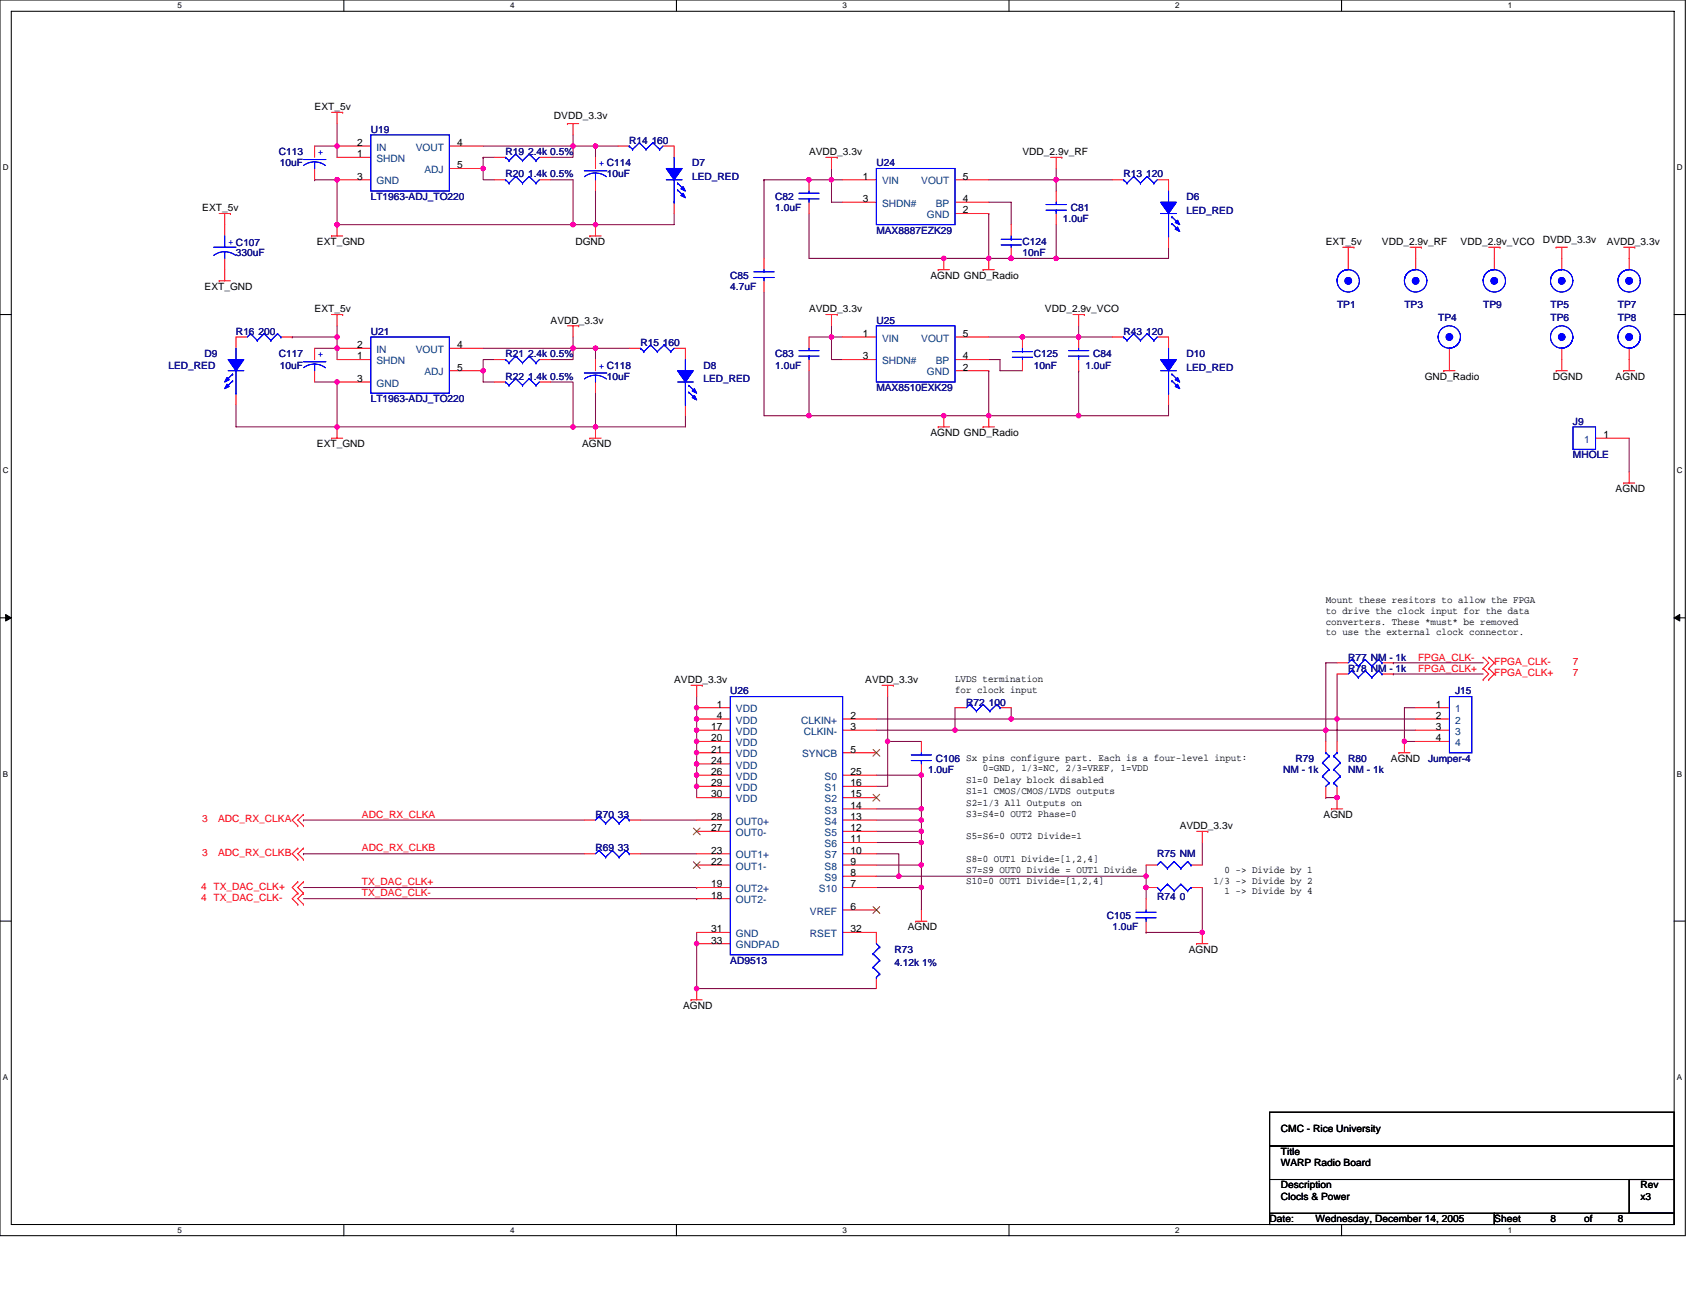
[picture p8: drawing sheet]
<svg xmlns="http://www.w3.org/2000/svg" width="279mm" height="216mm" viewBox="0 0 279 216" stroke-linecap="round" stroke-linejoin="round" font-family="sans-serif">
<path d="M0 0h278.1v204h-278.1zM1.9 1.9h274.4v200.2h-274.4z" fill="none" stroke="#000" stroke-width=".17"/>
<g fill="#fff">
<path d="M29.3 .2h.7v1.5h-.7z"/>
<path d="M29.3 202.3h.7v1.5h-.7z"/>
</g>
<path d="M56.7 0v1.9M56.7 202.1v1.9" fill="none" stroke="#000" stroke-width=".17"/>
<g fill="#fff">
<path d="M84.2 .2h.7v1.5h-.7z"/>
<path d="M84.2 202.3h.7v1.5h-.7z"/>
</g>
<path d="M111.6 0v1.9M111.6 202.1v1.9" fill="none" stroke="#000" stroke-width=".17"/>
<g fill="#fff">
<path d="M139.1 .2h.7v1.5h-.7z"/>
<path d="M139.1 202.3h.7v1.5h-.7z"/>
</g>
<path d="M166.5 0v1.9M166.5 202.1v1.9" fill="none" stroke="#000" stroke-width=".17"/>
<g fill="#fff">
<path d="M194 .2h.7v1.5h-.7z"/>
<path d="M194 202.3h.7v1.5h-.7z"/>
</g>
<path d="M221.4 0v1.9M221.4 202.1v1.9" fill="none" stroke="#000" stroke-width=".17"/>
<g fill="#fff">
<path d="M248.8 .2h.8v1.5h-.8z"/>
<path d="M248.8 202.3h.8v1.5h-.8z"/>
<path d="M.5 26.9h.9v1.4h-.9z"/>
<path d="M276.8 26.9h.9v1.4h-.9z"/>
<path d="M.5 76.9h.9v1.5h-.9z"/>
<path d="M276.8 76.9h.9v1.5h-.9z"/>
</g>
<path d="M0 51.9h1.9M276.3 51.9h1.9" fill="none" stroke="#000" stroke-width=".17"/>
<g fill="#fff">
<path d="M.5 127h.8v1.5h-.8z"/>
<path d="M276.8 127h.8v1.5h-.8z"/>
</g>
<path d="M0 102h1.9M276.3 102h1.9" fill="none" stroke="#000" stroke-width=".17"/>
<path d="M.9 101.4l1 .6-1 .5zM276.3 102l.9-.6v1.1z" fill="#000" stroke="#000" stroke-width=".17"/>
<g fill="#fff">
<path d="M.5 177.1h.8v1.4h-.8z"/>
<path d="M276.8 177.1h.8v1.4h-.8z"/>
</g>
<path d="M0 152h1.9M276.3 152h1.9M209.5 183.6h66.8v5.5h-66.8zM209.5 189.1h66.8v5.6h-66.8zM209.5 194.7v5.6M268.9 194.7h7.4v5.6h-7.4zM209.5 200.3h37.1v1.8h-37.1zM209.5 200.3h.1M246.6 200.3h29.7v1.8h-29.7z" fill="none" stroke="#000" stroke-width=".17"/>
<g fill="none" stroke="#800040" stroke-width=".17">
<path d="M51.9 24.1h3.7M51.9 29.7h.1M51.9 29.7h3.7M55.6 20.4v3.7M55.6 24.1h.1M55.6 29.7h.1M55.6 37.1h.1M55.6 24.1v1.9M55.6 29.7v7.4M55.6 37.1h42.7M79.7 26h.1M79.7 26h1.9"/>
<path d="M79.7 24.1h14.9v1.9h-3.7M79.7 26v3.7h1.9M90.9 29.7h3.7v7.4M94.6 22.3v1.8M94.6 37.1h.1M94.6 24.1h.1M94.6 24.1h7.4M98.3 24.1h.1M98.3 31.5h.1M98.3 24.1v1.9M98.3 31.5v5.6M111.3 35.2v1.9h-13"/>
<path d="M126.1 29.7h11.1M126.1 29.7v13M126.1 29.7h.1M133.5 35.2v7.5h22.3M137.2 29.7v3.7h1.9M137.2 27.8v1.9M137.2 29.7h.1M137.2 29.7h1.9M163.2 29.7h11.1M163.2 33.4h3.7v3.7M163.2 35.2h.1M163.2 35.2v7.5"/>
<path d="M174.3 27.8v1.9M174.3 29.7h9.3M174.3 29.7h.1M174.3 37.1v5.6M174.3 29.7v1.8M48.2 55.6h7.4v1.9M48.2 55.6h.1M51.9 57.5h3.7M55.6 57.5h.1M55.6 53.8v1.8M55.6 57.5v1.9M79.7 57.5h14.9"/>
<path d="M81.6 59.4h-1.9v1.8M94.6 57.5h.1M94.6 55.6v1.9M94.6 57.5v1.9h-3.7M94.6 57.5h3.7M98.3 57.5h.1M98.3 57.5h5.5M98.3 57.5v1.9M126.1 48.2v20.4h7.4M133.5 55.6h3.7M137.2 55.6v3.8h1.9M137.2 55.6h.1"/>
<path d="M137.2 53.8v1.8M137.2 55.6h1.9M155.8 42.7h.1M163.2 55.6h5.5M163.2 59.4h1.8v1.8h3.7M163.2 42.7h.1M166.9 42.7h.1M168.7 55.6h.1M168.7 55.6h9.3M174.3 42.7h.1M178 55.6h5.6M178 53.8v1.8"/>
<path d="M192.8 40.8v1.9h-37M38.9 66.8v3.7h16.7M51.9 63.1h3.7M55.6 63.1h.1M55.6 63.1v7.4M79.7 61.2h.1M79.7 61.2v1.9h1.9M90.9 63.1h3.7v7.4h-39M94.6 70.5h.1M94.6 70.5h3.7M98.3 64.9v5.6M113.1 68.6v1.9h-14.8"/>
<path d="M133.5 61.2v7.4M133.5 68.6h.1M133.5 68.6h29.7M155.8 68.6h.1M163.2 68.6h14.8M163.2 61.2h.1M163.2 61.2v7.4M178 61.2h.1M178 61.2v7.4M192.8 66.8v1.8h-14.8M268.9 72.3v5.6M115 118.7h.1"/>
<path d="M115 115v1.8M115 116.8h.1M115 116.8v14.9M144.6 118.7h76.1M146.5 115v7.4h5.6M157.6 116.8v3.7M166.9 118.7h.1M166.9 116.8v1.9M220.7 118.7h.1M220.7 109.4h-1.9v11.1M220.7 111.3v7.4M220.7 118.7h12.9"/>
<path d="M220.7 118.7v3.7M229.9 109.4h.1M229.9 111.3h.1M229.9 109.4h14.9M229.9 111.3h14.9M233.6 116.8h-1.8v5.6M50.1 135.4h.1M50.1 135.4h46.3M105.7 135.4h9.3M115 129.8h.1M115 126.1h.1M115 120.5h.1"/>
<path d="M115 128h.1M115 122.4h.1M115 124.2h.1M144.6 139.1h7.5v3.7M144.6 137.2h7.5v1.9M144.6 133.5h7.5v1.9M144.6 128h7.5v5.5M144.6 135.4h7.5M144.6 120.5h74.2M146.5 122.4v7.4h-1.9M146.5 122.4h.1M152.1 133.5h.1"/>
<path d="M152.1 139.1h.1M152.1 135.4h.1M152.1 137.2h.1M152.1 135.4v1.8M157.6 120.5h.1M198.4 139.1v3.7M218.8 120.5h.1M218.8 120.5h14.8M218.8 120.5v1.9M218.8 131.7h.1M218.8 131.7h1.9M231.8 122.4h.1"/>
<path d="M231.8 122.4h1.8M50.1 140.9h.1M50.1 140.9h46.3M50.1 146.5h64.9M50.1 148.3h64.9M105.7 140.9h9.3M115 155.8h.1M115 155.8v7.4h29.6M115 153.9v1.9M115 146.5h.1M115 148.3h.1M144.6 142.8h7.5v3.7"/>
<path d="M144.6 140.9h3.7v3.7h-3.7M144.6 146.5h7.5v3.7M148.3 144.6h40.8M152.1 142.8h.1M152.1 146.5h.1M189.1 144.6h.1M189.1 146.5h.1M189.1 142.8v1.8M189.1 153.9h.1M189.1 144.6v3.7M198.4 146.5v7.4h-9.3"/>
</g>
<g fill="#f0f" stroke="#f0f" stroke-width=".17">
<circle cx="178" cy="68.6" r=".37"/>
<circle cx="178" cy="55.6" r=".37"/>
<circle cx="168.7" cy="55.6" r=".37"/>
<circle cx="155.7" cy="42.6" r=".36"/>
<circle cx="98.3" cy="24.1" r=".36"/>
<circle cx="55.6" cy="55.6" r=".36"/>
<circle cx="55.6" cy="70.5" r=".36"/>
<circle cx="55.6" cy="63" r=".36"/>
<circle cx="55.6" cy="57.5" r=".37"/>
<circle cx="98.3" cy="70.5" r=".36"/>
<circle cx="94.6" cy="70.5" r=".37"/>
<circle cx="55.6" cy="24.1" r=".36"/>
<circle cx="55.6" cy="37.1" r=".36"/>
<circle cx="137.2" cy="29.7" r=".37"/>
<circle cx="94.6" cy="57.5" r=".38"/>
<circle cx="98.3" cy="57.5" r=".37"/>
<circle cx="174.3" cy="42.6" r=".36"/>
<circle cx="94.6" cy="37.1" r=".37"/>
<circle cx="98.3" cy="37.1" r=".36"/>
<circle cx="155.7" cy="68.6" r=".36"/>
<circle cx="133.5" cy="68.6" r=".36"/>
<circle cx="137.2" cy="55.6" r=".36"/>
<circle cx="163.2" cy="68.6" r=".36"/>
<circle cx="174.3" cy="29.7" r=".37"/>
<circle cx="133.5" cy="29.7" r=".37"/>
<circle cx="55.6" cy="29.7" r=".37"/>
<circle cx="163.2" cy="42.6" r=".36"/>
<circle cx="166.9" cy="42.6" r=".36"/>
<circle cx="115" cy="163.2" r=".36"/>
<circle cx="115" cy="155.7" r=".36"/>
<circle cx="115" cy="129.8" r=".36"/>
<circle cx="115" cy="126.1" r=".36"/>
<circle cx="115" cy="120.5" r=".36"/>
<circle cx="115" cy="127.9" r=".36"/>
<circle cx="114.9" cy="122.4" r=".37"/>
<circle cx="115" cy="124.2" r=".36"/>
<circle cx="115" cy="118.7" r=".36"/>
<circle cx="115" cy="116.8" r=".36"/>
<circle cx="146.5" cy="122.4" r=".37"/>
<circle cx="152" cy="127.9" r=".36"/>
<circle cx="152" cy="133.5" r=".36"/>
<circle cx="152" cy="142.8" r=".36"/>
<circle cx="152" cy="139.1" r=".36"/>
<circle cx="152" cy="146.5" r=".36"/>
<circle cx="152" cy="135.4" r=".36"/>
<circle cx="152" cy="137.2" r=".36"/>
<circle cx="148.3" cy="144.6" r=".36"/>
<circle cx="189.1" cy="144.6" r=".36"/>
<circle cx="166.9" cy="118.7" r=".36"/>
<circle cx="157.6" cy="120.5" r=".36"/>
<circle cx="218.8" cy="120.5" r=".36"/>
<circle cx="220.6" cy="118.7" r=".36"/>
<circle cx="231.8" cy="122.4" r=".37"/>
<circle cx="189.1" cy="146.5" r=".36"/>
<circle cx="198.4" cy="153.9" r=".36"/>
<circle cx="79.7" cy="27.8" r=".36"/>
<circle cx="79.7" cy="61.2" r=".36"/>
<circle cx="94.6" cy="24.1" r=".37"/>
<circle cx="220.6" cy="131.6" r=".37"/>
</g>
<g fill="none" stroke="#f00" stroke-width=".17">
<path d="M54.7 18.5h1.9M55.6 18.5v1.9M56.6 18.5h.1M36.2 35.2h1.8M37.1 35.2v3.7M38 35.2h.1M51.9 24.1v1.9M51.9 27.8v1.9M54.7 38.9h.1M54.7 38.9h1.9M55.6 37.1v1.8M55.6 26h5.6"/>
<path d="M55.6 24.1h5.6M55.6 29.7h5.6M74.2 24.1h5.5M74.2 27.8h5.5M81.6 26h1.8M81.6 29.7h1.8M89 26h1.9M89 29.7h1.9M93.6 20.4h.1M93.6 20.4h1.9M94.6 20.4v1.9M97.3 38.9h.1"/>
<path d="M97.3 38.9h1.9M98.3 37.1v1.8M98.3 26v1.8M98.3 29.7v1.8M102 24.1h1.8M109.4 24.1h1.9v1.9M111.3 33.4v1.8M133.5 29.7v1.8M133.5 33.4v1.8M136.3 26h1.9M137.2 26v1.8M138.2 26h.1"/>
<path d="M139.1 29.7h5.5M139.1 33.4h5.5M157.6 35.2h5.6M157.6 29.7h5.6M157.6 33.4h5.6M166.9 37.1v1.8M173.4 26h1.8M174.3 26v1.8M174.3 31.5v1.9M174.3 35.2v1.9M175.2 26h.1M183.6 29.7h1.8"/>
<path d="M191 29.7h1.8v1.8M192.8 38.9v1.9M36.2 46.4h.1M36.2 46.4h1.8M37.1 42.7v3.7M40.8 55.6h-1.9v1.9M46.4 55.6h1.8M51.9 57.5v1.9M54.7 51.9h1.9M55.6 51.9v1.9M55.6 59.4h5.6M55.6 57.5h5.6"/>
<path d="M56.6 51.9h.1M74.2 57.5h5.5M81.6 59.4h1.8M89 59.4h1.9M93.6 53.8h1.9M94.6 53.8v1.8M95.5 53.8h.1M98.3 59.4v1.8M103.8 57.5h1.9M111.3 57.5h1.8v1.9M126.1 42.7v1.8M126.1 46.4v1.8"/>
<path d="M133.5 55.6v1.9M133.5 59.4v1.8M136.3 51.9h1.9M137.2 51.9v1.9M138.2 51.9h.1M139.1 55.6h5.5M139.1 59.4h5.5M154.8 44.5h.1M154.8 44.5h1.9M155.8 42.7v1.8M157.6 55.6h5.6M157.6 59.4h5.6"/>
<path d="M162.2 44.5h.1M162.2 44.5h1.9M163.2 42.7v1.8M166.9 40.8v1.9M168.7 55.6v1.9M168.7 59.4v1.8M177.1 51.9h1.8M178 51.9v1.9M178 55.6v1.9M178 59.4v1.8M178.9 51.9h.1M183.6 55.6h1.8"/>
<path d="M191 55.6h1.8v1.9M221.6 40.8h1.8M222.5 40.8v3.7M223.4 40.8h.1M232.7 40.8h1.9M233.6 40.8v3.7M234.6 40.8h.1M239.2 57.5v3.7M245.7 40.8h1.8M246.6 40.8v3.7M247.5 40.8h.1M256.8 40.8h.1"/>
<path d="M256.8 40.8h1.9M257.7 40.8v3.7M257.7 57.5v3.7M267.9 40.8h1.9M268.9 40.8v3.7M268.9 57.5v3.7M269.8 40.8h.1M38.9 64.9v1.9M51.9 61.2v1.9M54.7 72.3h.1M54.7 72.3h1.9M55.6 70.5v1.8"/>
<path d="M55.6 63.1h5.6M74.2 61.2h5.5M81.6 63.1h1.8M89 63.1h1.9M97.3 72.3h.1M97.3 72.3h1.9M98.3 70.5v1.8M98.3 63.1v1.8M113.1 66.8v1.8M154.8 70.5h.1M154.8 70.5h1.9M155.8 68.6v1.9"/>
<path d="M157.6 61.2h5.6M162.2 70.5h.1M162.2 70.5h1.9M163.2 68.6v1.9M192.8 64.9v1.9M238.3 61.2h.1M238.3 61.2h1.8M256.8 61.2h.1M256.8 61.2h1.9M263.3 72.3h5.6M267.9 79.7h.1M267.9 61.2h.1"/>
<path d="M267.9 79.7h1.9M267.9 61.2h1.9M268.9 77.9v1.8M114 113.1h1.9M115 113.1v1.9M115 116.8h5.5M115 118.7h5.5M115.9 113.1h.1M139.1 118.7h5.5M145.6 113.1h1.8M146.5 113.1v1.9M147.4 113.1h.1"/>
<path d="M157.6 116.8h1.9M165 116.8h1.9M220.7 111.3h1.8M220.7 109.4h1.8M228.1 111.3h1.8M228.1 109.4h1.8M233.6 116.8h5.6M233.6 118.7h5.6M244.8 108.5h.1M244.8 110.3h.1M244.8 112.2h.1M244.8 108.5l.9 .9-.9 .9"/>
<path d="M244.8 110.3l.9 1-.9 .9M245.7 108.5h.1M245.7 110.3h.1M245.7 112.2h.1M245.7 108.5l.9 .9-.9 .9M245.7 110.3l.9 1-.9 .9M49.1 136.3h.1M49.1 134.4h.1M49.1 140h.1M49.1 134.4l-.9 1 .9 .9M49.1 140l-.9 .9 .9 1M50.1 136.3h.1"/>
<path d="M50.1 134.4h.1M50.1 140h.1M50.1 134.4l-1 1 1 .9M50.1 140l-1 .9 1 1M96.4 135.4h1.9M103.8 135.4h1.9M115 137.2h5.5M115 124.2h5.5M115 120.5h5.5M115 122.4h5.5M115 135.4h5.5M115 128h5.5"/>
<path d="M115 129.8h5.5M115 131.7h5.5M115 126.1h5.5M139.1 137.2h5.5M139.1 124.2h5.5M139.1 133.5h5.5M139.1 120.5h5.5M139.1 135.4h5.5M139.1 128h5.5M139.1 129.8h5.5M139.1 131.7h5.5M139.1 139.1h5.5"/>
<path d="M152.1 122.4v1.8M152.1 126.1v1.9M197.5 137.2h1.8M198.4 137.2v1.9M199.3 137.2h.1M218.8 122.4v1.8M218.8 129.8v1.9M219.7 133.5h.1M219.7 133.5h1.9M220.7 129.8v3.7M220.7 122.4v1.8M230.9 124.2h.1"/>
<path d="M230.9 124.2h1.8M231.8 122.4v1.8M233.6 120.5h5.6M233.6 122.4h5.6M49.1 147.4h.1M49.1 145.6h.1M49.1 141.9h.1M49.1 149.3h.1M49.1 145.6l-.9 .9 .9 .9M49.1 147.4l-.9 .9 .9 1M50.1 147.4h.1M50.1 145.6h.1"/>
<path d="M50.1 141.9h.1M50.1 149.3h.1M50.1 145.6l-1 .9 1 .9M50.1 147.4l-1 .9 1 1M96.4 140.9h1.9M103.8 140.9h1.9M115 155.8h5.5M115 140.9h5.5M115 142.8h5.5M115 146.5h5.5M115 153.9h5.5M115 148.3h5.5"/>
<path d="M139.1 140.9h5.5M139.1 153.9h5.5v1.9M139.1 142.8h5.5M139.1 146.5h5.5M139.1 144.6h5.5M139.1 150.2h5.5M151.1 152.1h.1M151.1 152.1h1.9M152.1 150.2v1.9M189.1 148.3v1.9M189.1 152.1v1.8M189.1 142.8h1.9"/>
<path d="M189.1 146.5h1.9M196.6 142.8h1.8M196.6 146.5h1.8M197.5 155.8h.1M197.5 155.8h1.8M198.4 153.9v1.9M114 165h.1M114 165h1.9M115 163.2v1.8M144.6 161.3v1.9"/>
</g>
<g fill="none" stroke="#00f" stroke-width=".17">
<path d="M37.1 38.9v1.9M50.1 26.3h3.7M51.9 26.7l1.1 .2 .7 .4M51.9 26.7l-.8 .1-1 .5M51.9 26.7v1.1M61.2 22.3h13v9.2h-13zM83.4 29.7h.1M83.4 26h.1M83.4 29.7l.6 .5M83.4 26l.6 .5M84 30.2h.1M84 26.5h.1"/>
<path d="M85.1 29.1h.1M85.1 25.4h.1M85.1 29.1l1.1 1.1M85.1 29.1l-1.1 1.1M85.1 25.4l1.1 1.1M85.1 25.4l-1.1 1.1M86.2 30.2h.1M86.2 26.5h.1M87.3 29.1h.1M87.3 25.4h.1M87.3 29.1l1.2 1.1M87.3 29.1l-1.1 1.1"/>
<path d="M87.3 25.4l1.2 1.1M87.3 25.4l-1.1 1.1M88.5 30.2h.1M88.5 26.5h.1M89 29.7l-.5 .5M89 26l-.5 .5M96.4 28.2h3.7M96.5 29.2a2.97 2.97 0 0 1 3.6 0M98.3 28.6v1.1M103.8 24.1h.1M103.8 24.1l.6 .6M104.4 24.7h.1"/>
<path d="M105.5 23.6h.1M105.5 23.6l1.1 1.1M105.5 23.6l-1.1 1.1M106.6 24.7h.1M107.7 23.6h.1M107.7 23.6l1.2 1.1M107.7 23.6l-1.1 1.1M108.9 24.7h.1M109.4 24.1l-.5 .6M110 29.7h2.6M111.3 26v1.8M111.3 33.4h.1"/>
<path d="M111.3 29.7v3.7M111.8 30.2h.1M111.8 31.3h.1M111.8 30.2l1.1 1.1M111.8 31.3l1.1 1.1M131.8 32.8h3.4M131.8 31.9h3.4M133.5 31.5v.4M133.5 32.8h.1M133.5 32.8v.6M144.6 27.8h13v9.3h-13zM165.2 39.5h3.4"/>
<path d="M166.9 39.5h.1M166.9 38.9v.6M172.6 34.7h3.4M172.6 33.8h3.4M174.3 33.4v.4M174.3 34.7h.1M174.3 34.7v.5M185.4 29.7h.1M185.4 29.7l.6 .5M186 30.2h.1M187.1 29.1h.1M187.1 29.1l1.1 1.1"/>
<path d="M187.1 29.1l-1.1 1.1M188.2 30.2h.1M189.3 29.1h.1M189.3 29.1l1.1 1.1M189.3 29.1l-1.1 1.1M190.4 30.2h.1M191 29.7l-.6 .5M191.5 35.2h2.6M192.8 31.5v1.9M192.8 38.9h.1M192.8 35.2v3.7M193.4 35.8h.1"/>
<path d="M193.4 36.9h.1M193.4 35.8l1.1 1.1M193.4 36.9l1.1 1.1M35.2 40.8h3.7M35.3 42.1l1-.5h.8h.7l1.1 .5M37.1 41.6v1.1M38.9 57.5v1.9M41.4 55.1h.1M41.4 55.1l-.6 .5M41.4 55.1l1.1 1.1M42.5 56.2h.1M43.6 55.1h.1"/>
<path d="M43.6 55.1l-1.1 1.1M43.6 55.1l1.1 1.1M44.7 56.2h.1M45.8 55.1h.1M45.8 55.1l-1.1 1.1M45.8 55.1l.6 .5M46.4 55.6h.1M50.1 59.7h3.7M61.2 55.6h13v9.3h-13zM83.4 59.4h.1M83.4 59.4l.6 .5M84 59.9h.1"/>
<path d="M85.1 58.8h.1M85.1 58.8l1.1 1.1M85.1 58.8l-1.1 1.1M86.2 59.9h.1M87.3 58.8h.1M87.3 58.8l1.2 1.1M87.3 58.8l-1.1 1.1M88.5 59.9h.1M89 59.4l-.5 .5M105.7 57.5h.1M105.7 57.5l.6 .5M106.3 58h.1"/>
<path d="M107.4 56.9h.1M107.4 56.9l1.1 1.1M107.4 56.9l-1.1 1.1M108.5 58h.1M109.6 56.9h.1M109.6 56.9l1.1 1.1M109.6 56.9l-1.1 1.1M110.7 58h.1M111.3 57.5l-.6 .5M113.1 59.4v1.8M124.4 45.8h3.4M124.4 44.9h3.4"/>
<path d="M126.1 44.5v.4M126.1 45.8h.1M126.1 45.8v.6M131.8 58.8h3.4M131.8 57.9h3.4M133.5 57.5v.4M133.5 58.8h.1M133.5 58.8v.6M144.6 53.8h13v9.3h-13zM165.2 40.4h3.4M166.9 40.4v.4M167.1 58h3.3"/>
<path d="M167.1 59h3.3M168.7 59v.4M168.7 58h.1M168.7 57.5v.5M176.3 58.8h3.4M176.3 57.9h3.4M178 57.5v.4M178 58.8h.1M178 58.8v.6M185.4 55.6h.1M185.4 55.6l.6 .6M186 56.2h.1"/>
<path d="M187.1 55.1h.1M187.1 55.1l1.1 1.1M187.1 55.1l-1.1 1.1M188.2 56.2h.1M189.3 55.1h.1M189.3 55.1l1.1 1.1M189.3 55.1l-1.1 1.1M190.4 56.2h.1M191 55.6l-.6 .6M192.8 57.5v1.9M222.5 44.5a1.81 1.81 0 0 0-1.8 1.8M233.6 44.5a1.82 1.82 0 0 0-1.8 1.8"/>
<path d="M241 55.6a1.86 1.86 0 0 1-1.8 1.9M246.6 44.5a1.81 1.81 0 0 0-1.8 1.8M257.7 44.5a1.83 1.83 0 0 0-1.8 1.8M259.6 55.6a1.86 1.86 0 0 1-1.9 1.9M268.8 44.5a1.81 1.81 0 0 0-1.8 1.8M270.7 55.6a1.84 1.84 0 0 1-1.9 1.9M37.7 61.2h2.5M38.4 61.7h.1M38.4 62.9h.1M38.4 61.7l-1.1 1.2M38.4 62.9l-1.1 1.1M38.9 64.9h.1"/>
<path d="M38.9 61.2v3.7M51.9 60.1l1.1 .2 .7 .4M51.9 60.1l-.8 .1-1 .5M51.9 60.1v1.1M83.4 63.1h.1M83.4 63.1l.6 .5M84 63.6h.1M85.1 62.5h.1M85.1 62.5l1.1 1.1M85.1 62.5l-1.1 1.1M86.2 63.6h.1M87.3 62.5h.1"/>
<path d="M87.3 62.5l1.2 1.1M87.3 62.5l-1.1 1.1M88.5 63.6h.1M89 63.1l-.5 .5M96.4 61.6h3.7M96.5 62.5a2.97 2.97 0 0 1 3.6 0M98.3 61.9v1.2M111.8 63.1h2.6M113.1 66.8h.1M113.1 63.1v3.7M113.7 63.6h.1M113.7 64.7h.1"/>
<path d="M113.7 63.6l1.1 1.1M113.7 64.7l1.1 1.1M191.5 61.2h2.6M192.8 64.9h.1M192.8 61.2v3.7M193.4 61.7h.1M193.4 62.9h.1M193.4 61.7l1.1 1.2M193.4 62.9l1.1 1.1M259.6 70.5h3.7v3.7h-3.7zM120.5 115h18.6v42.6h-18.6zM160 116.3h.1"/>
<path d="M160 116.3l-.5 .5M160 116.3l1.1 1.1M161.1 117.4h.1M162.2 116.3h.1M162.2 116.3l-1.1 1.1M162.2 116.3l1.2 1.1M163.4 117.4h.1M164.5 116.3h.1M164.5 116.3l-1.1 1.1M164.5 116.3l.5 .5M165 116.8h.1M223.1 110.7h.1"/>
<path d="M223.1 108.9h.1M223.1 110.7l-.6 .6M223.1 110.7l1.1 1.1M223.1 108.9l-.6 .5M223.1 108.9l1.1 1.1M224.2 111.8h.1M224.2 110h.1M225.3 110.7h.1M225.3 108.9h.1M225.3 110.7l-1.1 1.1M225.3 110.7l1.1 1.1M225.3 108.9l-1.1 1.1"/>
<path d="M225.3 108.9l1.1 1.1M226.4 111.8h.1M226.4 110h.1M227.5 110.7h.1M227.5 108.9h.1M227.5 110.7l-1.1 1.1M227.5 110.7l.6 .6M227.5 108.9l-1.1 1.1M227.5 108.9l.6 .5M228.1 111.3h.1M228.1 109.4h.1M239.2 115h3.7v9.2h-3.7z"/>
<path d="M98.8 134.8h.1M98.8 134.8l-.5 .6M98.8 134.8l1.1 1.1M99.9 135.9h.1M101.1 134.8h.1M101.1 134.8l-1.2 1.1M101.1 134.8l1.1 1.1M102.2 135.9h.1M103.3 134.8h.1M103.3 134.8l-1.1 1.1M103.3 134.8l.5 .6M103.8 135.4h.1"/>
<path d="M150.4 125.5h3.3M150.4 124.6h3.3M152.1 124.2v.4M152.1 125.5h.1M152.1 125.5v.6M218.2 128.1h.1M218.2 125.9h.1M218.2 128.1l1.2 1.1M218.2 125.9l1.2 1.1M218.8 124.2h.1M218.8 124.2l.6 .6M219.4 129.2h.1"/>
<path d="M219.4 127h.1M219.4 124.8h.1M219.4 129.2l-.6 .6M219.4 127l-1.2 1.1M219.4 124.8l-1.2 1.1M220.1 129.2h.1M220.1 127h.1M220.1 124.8h.1M220.1 129.2l.6 .6M220.1 127l1.1 1.1M220.1 124.8l1.1 1.1M220.7 124.2h.1"/>
<path d="M220.7 124.2l-.6 .6M221.2 128.1h.1M221.2 125.9h.1M221.2 128.1l-1.1 1.1M221.2 125.9l-1.1 1.1M98.8 140.4h.1M98.8 140.4l-.5 .5M98.8 140.4l1.1 1.1M99.9 141.5h.1M101.1 140.4h.1M101.1 140.4l-1.2 1.1M101.1 140.4l1.1 1.1"/>
<path d="M102.2 141.5h.1M103.3 140.4h.1M103.3 140.4l-1.1 1.1M103.3 140.4l.5 .5M103.8 140.9h.1M144.1 157.4h.1M144.1 159.7h.1M144.1 157.4l1.1 1.1M144.1 159.7l1.1 1.1M144.6 155.8l.6 .5M145.2 156.3h.1M145.2 158.5h.1"/>
<path d="M145.2 156.3l-1.1 1.1M145.2 158.5l-1.1 1.2M187.5 151.5h3.3M187.5 150.6h3.3M189.1 150.2v.4M189.1 151.5h.1M189.1 151.5v.6M191 146.5l.5 .5M191.5 142.2h.1M191.5 147h.1M191.5 142.2l-.5 .6M191.5 142.2l1.2 1.1"/>
<path d="M192.7 143.3h.1M192.7 145.9h.1M192.7 145.9l-1.2 1.1M192.7 145.9l1.1 1.1M193.8 142.2h.1M193.8 147h.1M193.8 142.2l-1.1 1.1M193.8 142.2l1.1 1.1M194.9 143.3h.1M194.9 145.9h.1M194.9 145.9l-1.1 1.1M194.9 145.9l1.1 1.1"/>
<path d="M196 142.2h.1M196 147h.1M196 142.2l-1.1 1.1M196 142.2l.6 .6M196.6 142.8h.1M196.6 146.5h.1M196.6 146.5l-.6 .5M144.6 161.3h.1M145.2 160.8h.1M145.2 160.8l-.6 .5"/>
<circle cx="222.5" cy="46.4" r="1.84"/>
<circle cx="233.6" cy="46.4" r="1.85"/>
<circle cx="239.2" cy="55.6" r="1.84"/>
<circle cx="246.6" cy="46.4" r="1.84"/>
<circle cx="257.7" cy="46.4" r="1.84"/>
<circle cx="257.7" cy="55.6" r="1.84"/>
<circle cx="268.9" cy="55.6" r="1.84"/>
<circle cx="268.9" cy="46.4" r="1.84"/>
</g>
<g fill="#00f" stroke="#00f" stroke-width=".17">
<path d="M37.7 59.4h2.5l-1.3 1.8z" fill-rule="evenodd"/>
<path d="M37.5 63.4l.3 .4-.7 .4z" fill-rule="evenodd"/>
<path d="M37.5 62.3l.3 .4-.7 .4z" fill-rule="evenodd"/>
<path d="M37.7 59.4h2.5l-1.3 1.8z" fill-rule="evenodd"/>
<path d="M37.5 63.4l.3 .4-.7 .4z" fill-rule="evenodd"/>
<path d="M37.5 62.3l.3 .4-.7 .4z" fill-rule="evenodd"/>
<path d="M110 27.8h2.6l-1.3 1.9z" fill-rule="evenodd"/>
<path d="M112.7 31.9l.4 .7-.7-.3z" fill-rule="evenodd"/>
<path d="M112.7 30.8l.4 .7-.7-.3z" fill-rule="evenodd"/>
<path d="M110 27.8h2.6l-1.3 1.9z" fill-rule="evenodd"/>
<path d="M112.7 31.9l.4 .7-.7-.3z" fill-rule="evenodd"/>
<path d="M112.7 30.8l.4 .7-.7-.3z" fill-rule="evenodd"/>
<path d="M191.5 59.4h2.6l-1.3 1.8z" fill-rule="evenodd"/>
<path d="M194.3 63.4l.4 .8-.7-.4z" fill-rule="evenodd"/>
<path d="M194 62.7l.3-.4 .4 .8z" fill-rule="evenodd"/>
<path d="M191.5 59.4h2.6l-1.3 1.8z" fill-rule="evenodd"/>
<path d="M194.3 63.4l.4 .8-.7-.4z" fill-rule="evenodd"/>
<path d="M194 62.7l.3-.4 .4 .8z" fill-rule="evenodd"/>
<path d="M191.5 33.4h2.6l-1.3 1.8z" fill-rule="evenodd"/>
<path d="M194 37.8l.3-.3 .4 .7z" fill-rule="evenodd"/>
<path d="M194.3 36.3l.4 .8-.7-.4z" fill-rule="evenodd"/>
<path d="M191.5 33.4h2.6l-1.3 1.8z" fill-rule="evenodd"/>
<path d="M194 37.8l.3-.3 .4 .7z" fill-rule="evenodd"/>
<path d="M194.3 36.3l.4 .8-.7-.4z" fill-rule="evenodd"/>
<path d="M111.8 61.2h2.6l-1.3 1.9z" fill-rule="evenodd"/>
<path d="M114.6 65.3l.4 .7-.8-.4z" fill-rule="evenodd"/>
<path d="M114.6 64.2l.4 .7-.8-.4z" fill-rule="evenodd"/>
<path d="M111.8 61.2h2.6l-1.3 1.9z" fill-rule="evenodd"/>
<path d="M114.6 65.3l.4 .7-.8-.4z" fill-rule="evenodd"/>
<path d="M114.6 64.2l.4 .7-.8-.4z" fill-rule="evenodd"/>
<circle cx="257.7" cy="55.6" r=".55"/>
<circle cx="268.9" cy="46.4" r=".55"/>
<circle cx="268.9" cy="55.6" r=".55"/>
<circle cx="222.5" cy="46.4" r=".55"/>
<circle cx="233.6" cy="46.4" r=".55"/>
<circle cx="246.6" cy="46.4" r=".55"/>
<circle cx="239.2" cy="55.6" r=".55"/>
<circle cx="257.7" cy="46.4" r=".55"/>
</g>
<path d="M114.4 136.7l1.1 1.1M115.5 136.7l-1.1 1.1M144.1 131.1l1.1 1.1M144.1 123.7l1.1 1.1M145.2 131.1l-1.1 1.1M145.2 123.7l-1.1 1.1M114.4 142.2l1.1 1.2M115.5 142.2l-1.1 1.2M144.1 149.6l1.1 1.2M145.2 149.6l-1.1 1.2" fill="none" stroke="#804000" stroke-width=".17"/>
<g font-size="1.7">
<text x="51.9" y="18.2">EXT_5v</text>
<text x="91.4" y="19.7">DVDD_3.3v</text>
<text x="59" y="26">1</text>
<text x="59" y="24.1">2</text>
<text x="59" y="29.7">3</text>
<text x="75.5" y="24.1">4</text>
<text x="75.5" y="27.8">5</text>
<text x="133.5" y="25.6">AVDD_3.3v</text>
<text x="142.4" y="29.7">1</text>
<text x="158.9" y="29.7">5</text>
<text x="168.7" y="25.6">VDD_2.9v_RF</text>
<text x="33.4" y="34.9">EXT_5v</text>
<text x="142.4" y="33.4">3</text>
<text x="158.9" y="35.2">2</text>
<text x="158.9" y="33.4">4</text>
<text x="52.3" y="40.4">EXT_GND</text>
<text x="95" y="40.4">DGND</text>
<text x="218.8" y="40.4">EXT_5v</text>
<text x="228.1" y="40.4">VDD_2.9v_RF</text>
<text x="241" y="40.4">VDD_2.9v_VCO</text>
<text x="254.6" y="40">DVDD_3.3v</text>
<text x="265.2" y="40.4">AVDD_3.3v</text>
<text x="33.8" y="47.8">EXT_GND</text>
<text x="153.5" y="46">AGND GND_Radio</text>
<text x="51.9" y="51.6">EXT_5v</text>
<text x="90.9" y="53.4">AVDD_3.3v</text>
<text x="133.5" y="51.6">AVDD_3.3v</text>
<text x="172.4" y="51.6">VDD_2.9v_VCO</text>
<text x="59" y="59.3">1</text>
<text x="59" y="57.5">2</text>
<text x="75.5" y="57.5">4</text>
<text x="142.4" y="55.6">1</text>
<text x="142.4" y="59.3">3</text>
<text x="158.9" y="55.6">5</text>
<text x="158.9" y="59.3">4</text>
<text x="59" y="63">3</text>
<text x="75.5" y="61.2">5</text>
<text x="158.9" y="61.2">2</text>
<text x="235.1" y="62.7">GND_Radio</text>
<text x="256.3" y="62.7">DGND</text>
<text x="266.6" y="62.7">AGND</text>
<text x="153.5" y="71.9">AGND GND_Radio</text>
<text x="52.3" y="73.8">EXT_GND</text>
<text x="96.1" y="73.8">AGND</text>
<text x="264.6" y="72.3">1</text>
<text x="266.6" y="81.2">AGND</text>
<text x="218.8" y="99.6">Mount these resitors to allow the FPGA</text>
<text x="218.8" y="101.3">to drive the clock input for the data</text>
<text x="218.8" y="103.1">converters. These *must* be removed</text>
<text x="218.8" y="104.9">to use the external clock connector.</text>
<text x="111.3" y="112.7">AVDD_3.3v</text>
<text x="142.8" y="112.7">AVDD_3.3v</text>
<text x="157.6" y="112.6">LVDS termination</text>
<text x="118.3" y="116.8">1</text>
<text x="118.3" y="118.7">4</text>
<text x="140.4" y="118.7">2</text>
<text x="157.6" y="114.3">for clock input</text>
<text x="237" y="116.8">1</text>
<text x="237" y="118.7">2</text>
<text x="117.4" y="120.5">17</text>
<text x="117.4" y="122.4">20</text>
<text x="117.4" y="124.2">21</text>
<text x="140.4" y="120.5">3</text>
<text x="140.4" y="124.2">5</text>
<text x="229.6" y="125.7">AGND</text>
<text x="237" y="120.5">3</text>
<text x="237" y="122.4">4</text>
<text x="117.4" y="126.1">24</text>
<text x="117.4" y="127.9">26</text>
<text x="117.4" y="129.8">29</text>
<text x="117.4" y="131.6">30</text>
<text x="140.4" y="127.9">25</text>
<text x="140.4" y="129.8">16</text>
<text x="140.4" y="131.6">15</text>
<text x="159.5" y="131.1">S1=1 CMOS/CMOS/LVDS outputs</text>
<text x="159.5" y="129.3">S1=0 Delay block disabled</text>
<text x="162.2" y="127.3">0=GND, 1/3=NC, 2/3=VREF, 1=VDD</text>
<text x="117.4" y="137.2">27</text>
<text x="117.4" y="135.3">28</text>
<text x="140.4" y="133.5">14</text>
<text x="140.4" y="135.3">13</text>
<text x="140.4" y="137.2">12</text>
<text x="159.5" y="133">S2=1/3 All Outputs on</text>
<text x="159.5" y="134.8">S3=S4=0 OUT2 Phase=0</text>
<text x="194.7" y="136.8">AVDD_3.3v</text>
<text x="218.4" y="135">AGND</text>
<text x="117.4" y="142.8">22</text>
<text x="117.4" y="140.9">23</text>
<text x="140.4" y="139">11</text>
<text x="140.4" y="140.9">10</text>
<text x="140.4" y="142.8">9</text>
<text x="159.5" y="138.5">S5=S6=0 OUT2 Divide=1</text>
<text x="159.5" y="142.2">S8=0 OUT1 Divide=[1,2,4]</text>
<text x="117.4" y="146.5">19</text>
<text x="117.4" y="148.3">18</text>
<text x="140.4" y="144.6">8</text>
<text x="140.4" y="146.5">7</text>
<text x="159.5" y="145.9">S10=0 OUT1 Divide=[1,2,4]</text>
<text x="159.5" y="144.1">S7=S9 OUT0 Divide = OUT1 Divide</text>
<text x="200.3" y="145.9">1/3 -&gt; Divide by 2</text>
<text x="202.1" y="144.1">0 -&gt; Divide by 1</text>
<text x="202.1" y="147.6">1 -&gt; Divide by 4</text>
<text x="117.4" y="153.9">31</text>
<text x="117.4" y="155.7">33</text>
<text x="140.4" y="153.9">32</text>
<text x="140.4" y="150.2">6</text>
<text x="149.8" y="153.5">AGND</text>
<text x="196.2" y="157.2">AGND</text>
<text x="112.7" y="166.5">AGND</text>
<text x="211.4" y="186.9">CMC - Rice University</text>
<text x="211.4" y="190.6">Title</text>
<text x="211.4" y="196.2">Description</text>
<text x="211.4" y="192.5">WARP Radio Board</text>
<text x="270.7" y="196.2">Rev</text>
<text x="209.5" y="201.7">Date:</text>
<text x="211.4" y="198">Clocls &amp; Power</text>
<text x="217.1" y="201.7">Wednesday, December 14, 2005</text>
<text x="246.6" y="201.7">Sheet</text>
<text x="255.9" y="201.7">8</text>
<text x="261.5" y="201.7">of</text>
<text x="267" y="201.7">8</text>
<text x="270.7" y="198">x3</text>
</g>
<g font-size="1.7" fill="#000080">
<text x="61.2" y="21.9">U19</text>
<text x="103.8" y="23.7">R14 160</text>
<text x="46" y="25.6">C113</text>
<text x="46.2" y="27.5">10uF</text>
<text x="83.4" y="29.3">R20 1.4k 0.5%</text>
<text x="83.4" y="25.6">R19 2.4k 0.5%</text>
<text x="100.1" y="29.3">10uF</text>
<text x="114.2" y="27.5">D7</text>
<text x="114.2" y="29.7">LED_RED</text>
<text x="144.6" y="27.5">U24</text>
<text x="185.4" y="29.3">R13 120</text>
<text x="61.2" y="33">LT1963-ADJ_TO220</text>
<text x="128" y="33">C82</text>
<text x="128" y="34.9">1.0uF</text>
<text x="176.7" y="34.9">C81</text>
<text x="195.8" y="33">D6</text>
<text x="195.8" y="35.2">LED_RED</text>
<text x="144.6" y="38.6">MAX8887EZK29</text>
<text x="168.7" y="40.4">C124</text>
<text x="175.4" y="36.7">1.0uF</text>
<text x="38.9" y="42.3">330uF</text>
<text x="120.5" y="46">C85</text>
<text x="120.5" y="47.8">4.7uF</text>
<text x="168.7" y="42.3">10nF</text>
<text x="144.6" y="53.4">U25</text>
<text x="220.7" y="50.8">TP1</text>
<text x="231.8" y="50.8">TP3</text>
<text x="237.3" y="53">TP4</text>
<text x="244.8" y="50.8">TP9</text>
<text x="255.9" y="53">TP6</text>
<text x="255.9" y="50.8">TP5</text>
<text x="267" y="50.8">TP7</text>
<text x="267" y="53">TP8</text>
<text x="33.8" y="59">D9</text>
<text x="38.9" y="55.3">R16 200</text>
<text x="46" y="59">C117</text>
<text x="61.2" y="55.3">U21</text>
<text x="83.4" y="59">R21 2.4k 0.5%</text>
<text x="105.7" y="57.1">R15 160</text>
<text x="128" y="59">C83</text>
<text x="170.6" y="59">C125</text>
<text x="180.4" y="59">C84</text>
<text x="185.4" y="55.3">R43 120</text>
<text x="195.8" y="59">D10</text>
<text x="27.8" y="60.8">LED_RED</text>
<text x="46.2" y="60.8">10uF</text>
<text x="83.4" y="62.7">R22 1.4k 0.5%</text>
<text x="100.1" y="62.7">10uF</text>
<text x="116.1" y="60.8">D8</text>
<text x="116.1" y="63.1">LED_RED</text>
<text x="128" y="60.8">1.0uF</text>
<text x="144.6" y="64.5">MAX8510EXK29</text>
<text x="170.6" y="60.8">10nF</text>
<text x="179.1" y="60.8">1.0uF</text>
<text x="195.8" y="61.2">LED_RED</text>
<text x="61.2" y="66.4">LT1963-ADJ_TO220</text>
<text x="259.6" y="70.1">J9</text>
<text x="259.6" y="75.6">MHOLE</text>
<text x="222.5" y="110.9">R78 NM - 1k</text>
<text x="222.5" y="109">R77 NM - 1k</text>
<text x="120.5" y="114.6">U26</text>
<text x="159.5" y="116.5">R72 100</text>
<text x="240.1" y="114.6">J15</text>
<text x="154.5" y="125.7">C106 Sx pins configure part. Each is a four-level input:</text>
<text x="213.8" y="125.7">R79</text>
<text x="222.5" y="125.7">R80</text>
<text x="235.7" y="125.7">Jumper-4</text>
<text x="153.2" y="127.6">1.0uF</text>
<text x="211.8" y="127.6">NM - 1k</text>
<text x="222.5" y="127.6">NM - 1k</text>
<text x="98.3" y="135">R70 33</text>
<text x="98.3" y="140.5">R69 33</text>
<text x="191" y="141.5">R75 NM</text>
<text x="191" y="148.5">R74 0</text>
<text x="182.6" y="151.7">C105</text>
<text x="183.6" y="153.5">1.0uF</text>
<text x="120.5" y="159.1">AD9513</text>
<text x="147.6" y="157.2">R73</text>
<text x="147.6" y="159.5">4.12k 1%</text>
</g>
<g font-size="1.7" fill="#00f">
<text x="52.5" y="25.6">+</text>
<text x="98.8" y="27.5">+ C114</text>
<text x="37.7" y="40.4">+ C107</text>
<text x="52.5" y="59">+</text>
<text x="98.8" y="60.8">+ C118</text>
</g>
<g font-size="1.7" fill="#004080">
<text x="62.1" y="26.7">SHDN</text>
<text x="62.1" y="24.9">IN</text>
<text x="68.6" y="24.9">VOUT</text>
<text x="70.1" y="28.6">ADJ</text>
<text x="62.1" y="30.4">GND</text>
<text x="145.6" y="30.4">VIN</text>
<text x="145.6" y="34.1">SHDN#</text>
<text x="152" y="30.4">VOUT</text>
<text x="154.4" y="34.1">BP</text>
<text x="153" y="36">GND</text>
<text x="62.1" y="58.3">IN</text>
<text x="68.6" y="58.3">VOUT</text>
<text x="145.6" y="56.4">VIN</text>
<text x="152" y="56.4">VOUT</text>
<text x="62.1" y="60.1">SHDN</text>
<text x="62.1" y="63.8">GND</text>
<text x="70.1" y="62">ADJ</text>
<text x="145.6" y="60.1">SHDN#</text>
<text x="153" y="62">GND</text>
<text x="154.4" y="60.1">BP</text>
<text x="261.5" y="73.1">1</text>
<text x="121.5" y="117.6">VDD</text>
<text x="121.5" y="119.4">VDD</text>
<text x="132.2" y="119.4">CLKIN+</text>
<text x="240.1" y="117.6">1</text>
<text x="240.1" y="119.4">2</text>
<text x="121.5" y="121.3">VDD</text>
<text x="121.5" y="123.1">VDD</text>
<text x="121.5" y="125">VDD</text>
<text x="132.4" y="125">SYNCB</text>
<text x="132.7" y="121.3">CLKIN-</text>
<text x="240.1" y="121.3">3</text>
<text x="240.1" y="123.1">4</text>
<text x="121.5" y="126.9">VDD</text>
<text x="121.5" y="128.7">VDD</text>
<text x="121.5" y="130.6">VDD</text>
<text x="136.1" y="128.7">S0</text>
<text x="136.1" y="130.6">S1</text>
<text x="121.5" y="138">OUT0-</text>
<text x="121.5" y="136.1">OUT0+</text>
<text x="121.5" y="132.4">VDD</text>
<text x="136.1" y="132.4">S2</text>
<text x="136.1" y="134.3">S3</text>
<text x="136.1" y="136.1">S4</text>
<text x="136.1" y="138">S5</text>
<text x="121.5" y="143.6">OUT1-</text>
<text x="121.5" y="141.7">OUT1+</text>
<text x="136.1" y="139.8">S6</text>
<text x="136.1" y="141.7">S7</text>
<text x="136.1" y="143.6">S8</text>
<text x="121.5" y="147.3">OUT2+</text>
<text x="121.5" y="149.1">OUT2-</text>
<text x="135.1" y="147.3">S10</text>
<text x="136.1" y="145.4">S9</text>
<text x="121.5" y="154.7">GND</text>
<text x="133.7" y="154.7">RSET</text>
<text x="133.7" y="151">VREF</text>
<text x="121.5" y="156.5">GNDPAD</text>
</g>
<g font-size="1.7" fill="#f00">
<text x="234" y="109">FPGA_CLK-</text>
<text x="234" y="110.9">FPGA_CLK+</text>
<text x="246.6" y="109.8">FPGA_CLK-</text>
<text x="246.6" y="111.6">FPGA_CLK+</text>
<text x="259.6" y="109.8">7</text>
<text x="259.6" y="111.6">7</text>
<text x="33.4" y="135.7">3</text>
<text x="36" y="135.7">ADC_RX_CLKA</text>
<text x="59.7" y="135">ADC_RX_CLKA</text>
<text x="33.4" y="141.3">3</text>
<text x="36" y="141.3">ADC_RX_CLKB</text>
<text x="59.7" y="140.5">ADC_RX_CLKB</text>
<text x="33.2" y="146.9">4 TX_DAC_CLK+</text>
<text x="33.2" y="148.7">4 TX_DAC_CLK-</text>
<text x="59.7" y="146.1">TX_DAC_CLK+</text>
<text x="59.7" y="148">TX_DAC_CLK-</text>
</g>
<g font-size="1.3">
<text x="29.3" y="1.4">5</text>
<text x="84.2" y="1.4">4</text>
<text x="139.1" y="1.4">3</text>
<text x="194" y="1.4">2</text>
<text x="248.8" y="1.4">1</text>
<text x=".5" y="28.1">D</text>
<text x="276.8" y="28.1">D</text>
<text x=".5" y="78.1">C</text>
<text x="276.8" y="78.1">C</text>
<text x=".5" y="128.2">B</text>
<text x="276.8" y="128.2">B</text>
<text x=".5" y="178.2">A</text>
<text x="276.8" y="178.2">A</text>
<text x="29.3" y="203.5">5</text>
<text x="84.2" y="203.5">4</text>
<text x="139.1" y="203.5">3</text>
<text x="194" y="203.5">2</text>
<text x="248.8" y="203.5">1</text>
</g>
</svg>
